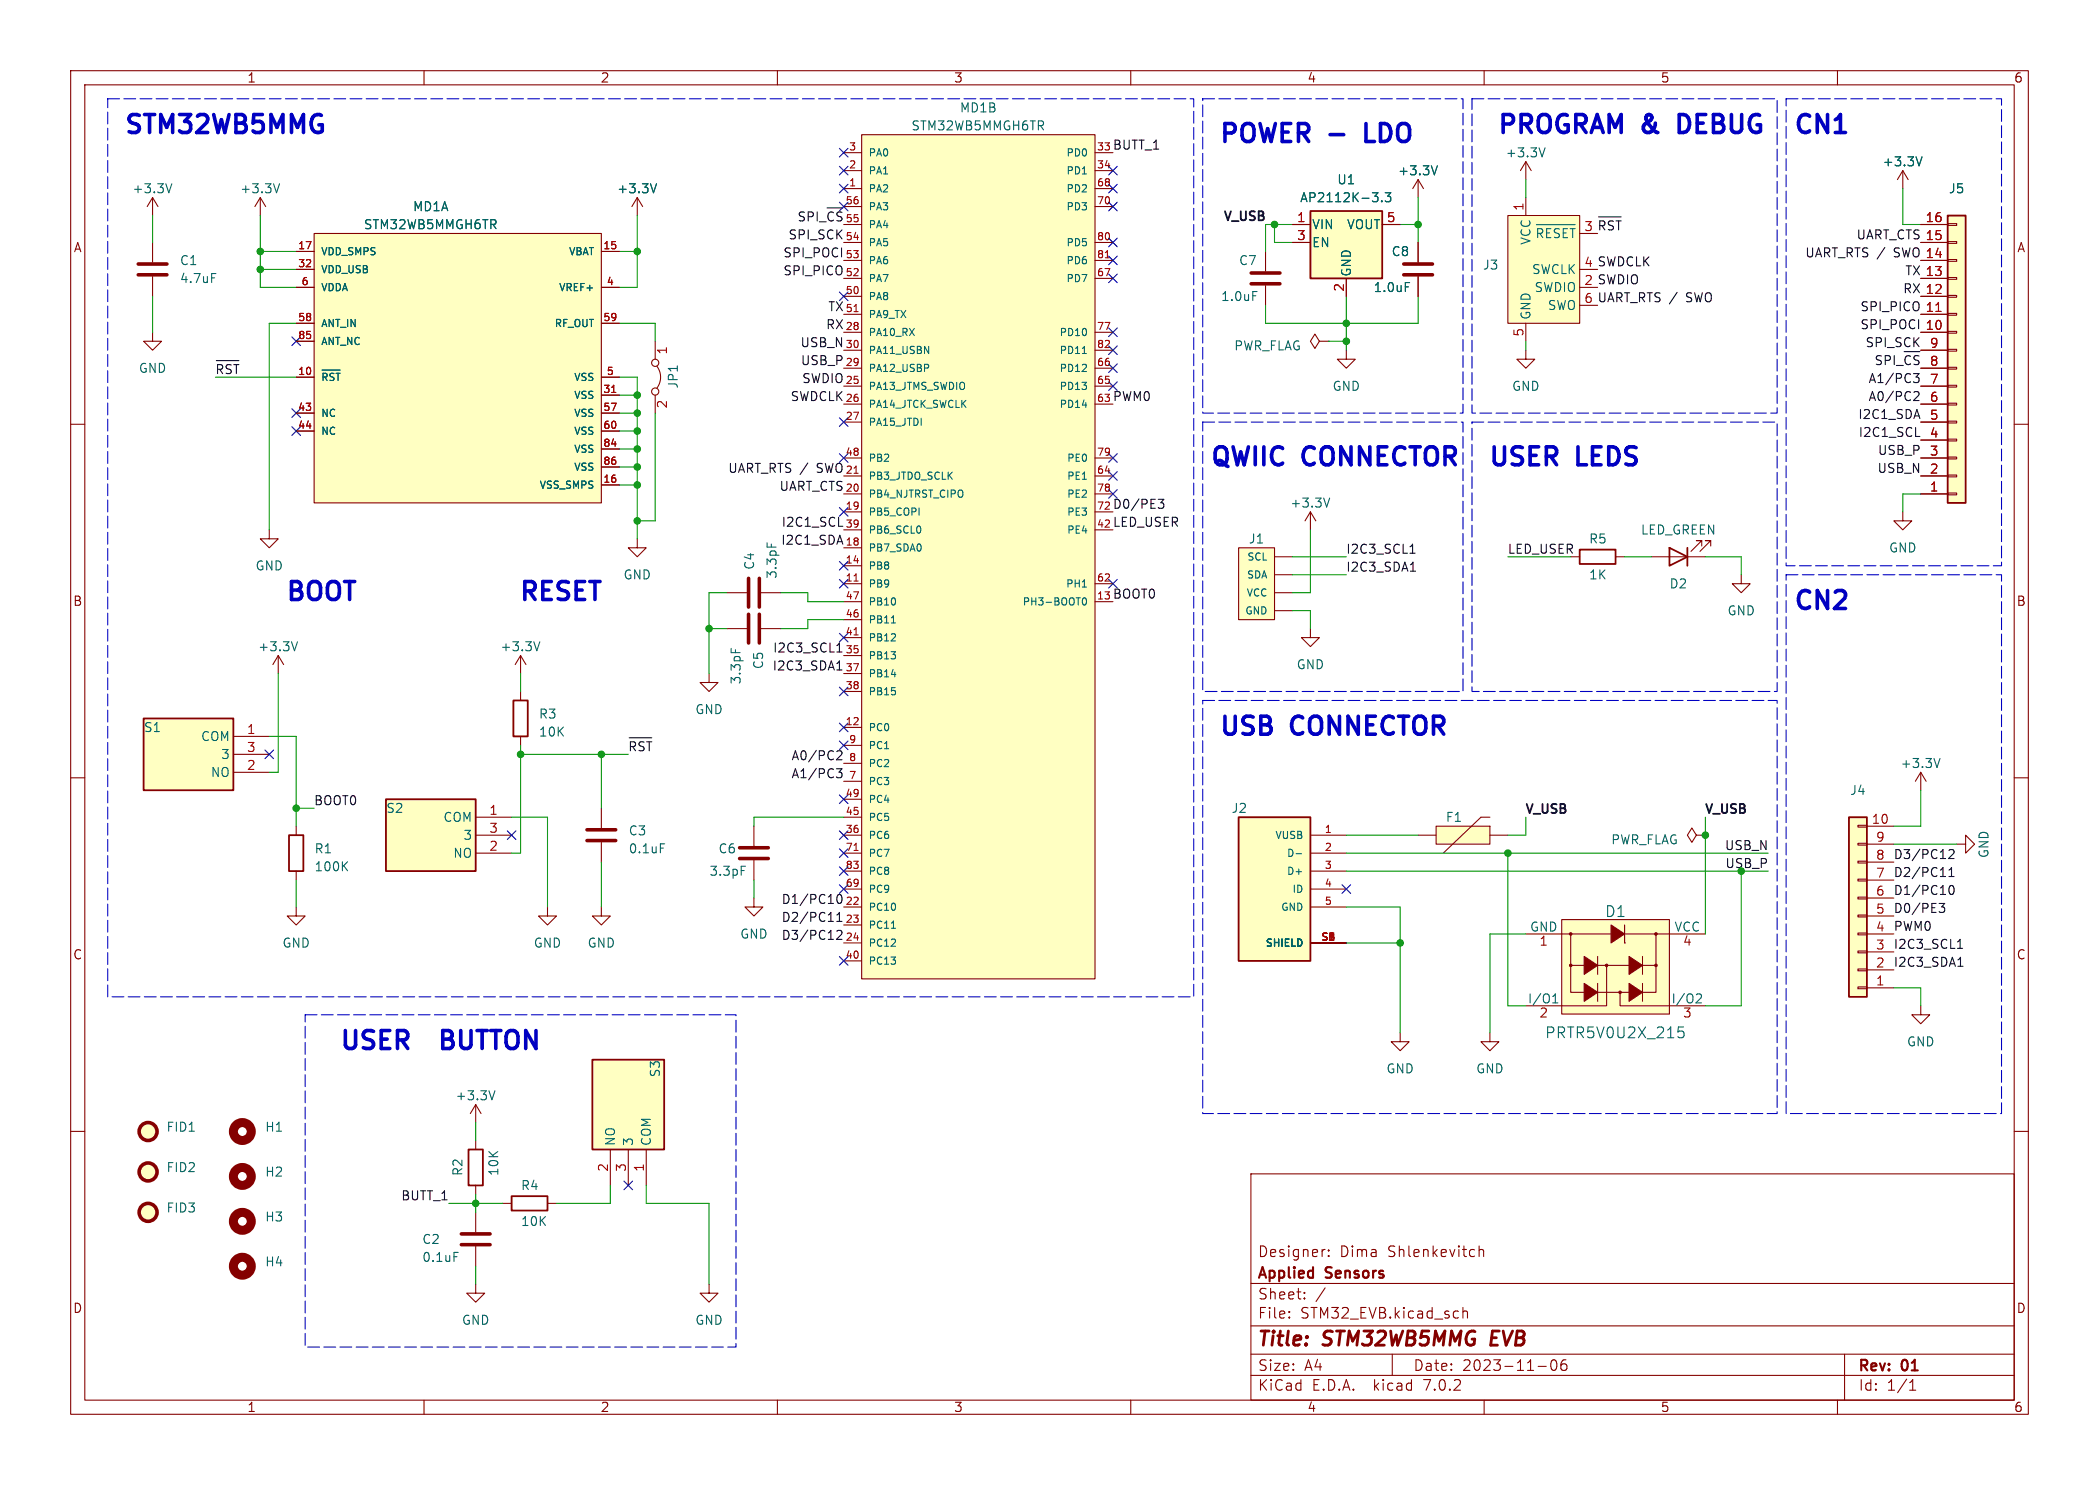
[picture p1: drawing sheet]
<svg xmlns="http://www.w3.org/2000/svg" width="297mm" height="210mm" viewBox="0 0 297 210" stroke-linecap="round" stroke-linejoin="round" font-family="sans-serif">
<g fill="none" stroke="#840000" stroke-width=".15">
<path d="M10 10h277v190h-277zM12 12h273v186h-273zM60 10v2M110 10v2M121.9 19.1h33v119.3h-33zM160 10v2M210 10v2M260 10v2M36.8 27.9l-.7 1.3M36.8 27.9v2.6M36.8 27.9l.8 1.3M41.9 35.6h2.5"/>
<path d="M41.9 38.1h2.5M44.4 33h40.7v38.1h-40.7zM85.1 35.6h2.5M90.2 27.9l-.8 1.3M90.2 27.9v2.6M90.2 27.9l.7 1.3M119.4 26.7h2.5M119.4 24.1h2.5M119.4 21.6h2.5M119.4 39.4h2.5M119.4 36.8h2.5M119.4 34.3h2.5"/>
<path d="M119.4 31.8h2.5M119.4 29.2h2.5M154.9 26.7h2.6M154.9 24.1h2.6M154.9 21.6h2.6M154.9 39.4h2.6M154.9 36.8h2.6M154.9 34.3h2.6M154.9 29.2h2.6M179.1 35.6v2.8M10 60h2M41.9 53.3h2.5"/>
<path d="M41.9 40.6h2.5M41.9 58.4h2.5M41.9 45.7h2.5M41.9 48.3h2.5M85.1 53.3h2.5M85.1 55.9h2.5M85.1 40.6h2.5M85.1 58.4h2.5M85.1 45.7h2.5M92.7 48.3v2.5M92.7 55.9v2.5M93 51.8a2.54 2.54 0 0 1 0 3.1"/>
<path d="M119.4 54.6h2.5M119.4 57.2h2.5M119.4 59.7h2.5M119.4 47h2.5M119.4 52.1h2.5M119.4 49.5h2.5M119.4 41.9h2.5M119.4 44.5h2.5M154.9 54.6h2.6M154.9 57.2h2.6M154.9 47h2.6M154.9 52.1h2.6"/>
<path d="M154.9 49.5h2.6M179.1 40.4v2.8M285 60h2M41.9 61h2.5M85.1 68.6h2.5M85.1 61h2.5M85.1 63.5h2.5M85.1 66h2.5M90.2 76.2v1.3h1.2l-1.2 1.2-1.3-1.2h1.3M119.4 77.5h2.5M119.4 72.4h2.5M119.4 69.9h2.5"/>
<path d="M119.4 67.3h2.5M119.4 74.9h2.5M119.4 64.8h2.5M154.9 72.4h2.6M154.9 69.9h2.6M154.9 67.3h2.6M154.9 74.9h2.6M154.9 64.8h2.6M222.2 78.7h1.3M228.6 78.7h1.3M39.4 92.7l-.8 1.3M39.4 92.7v2.6"/>
<path d="M39.4 92.7l.7 1.3M73.7 92.7l-.8 1.3M73.7 92.7v2.6M73.7 92.7l.7 1.3M100.3 95.3v1.2h1.3l-1.3 1.3-1.2-1.3h1.2M102.9 83.8h2.8M102.9 88.9h2.8M107.7 83.8h2.8M107.7 88.9h2.8M119.4 82.6h2.5M119.4 85.1h2.5M119.4 80h2.5"/>
<path d="M119.4 92.7h2.5M119.4 95.3h2.5M119.4 97.8h2.5M119.4 90.2h2.5M119.4 87.6h2.5M154.9 82.6h2.6M154.9 85.1h2.6M10 110h2M33 104.1h5.1M33 109.2h5.1M33 106.7h5.1M106.7 116.8v2.8"/>
<path d="M119.4 102.9h2.5M119.4 118.1h2.5M119.4 115.6h2.5M119.4 113h2.5M119.4 110.5h2.5M119.4 108h2.5M119.4 105.4h2.5M285 110h2M106.7 127v1.3h1.2l-1.2 1.2-1.3-1.2h1.3M106.7 121.7v2.8M119.4 128.3h2.5M119.4 130.8h2.5"/>
<path d="M119.4 133.4h2.5M119.4 135.9h2.5M119.4 125.7h2.5M119.4 120.7h2.5M119.4 123.2h2.5M10 160h2M285 160h2M86.4 162.6v5M88.9 162.6v5M91.4 162.6v5M177 166h108v32h-108zM187.4 176.7h.1"/>
<path d="M188 177.6h.1l-.1 .1M188 177.6h-.1l.1 .1M188 176.8v.1M188 177.6v.1M188 176.8h.1l-.1 .1M188 176.8h-.1l.1 .1M209.3 176.8a.37 .37 0 0 1 .6 .1v.8M209.3 176.2v1.5M60 198v2M110 198v2M160 198v2M177 194.5h108"/>
<path d="M177 191.5h108M177 187.5h108M177 181.5h108M182.4 186.3h.1l-.1 .1M182.4 185.5h.1l-.1 .1M184.6 183.6v.1M184.6 182.8v.1M197 191.5v3M207 184.9v1.5M207 185.5a.37 .37 0 0 1 .6 .1v.8M210 198v2M217.6 193.2h1.2"/>
<path d="M219.6 192.4a.36 .36 0 0 1 .6 .2 .77 .77 0 0 1-.4 1.2 1 1 0 0 1-.2-1.4zM221.6 192.3a.59 .59 0 0 0-.7 .6v.6l.1 .2 .4 .1 .2-.1 .1-.5-.1-.3h-.5l-.2 .3M260 198v2M261 191.5v6.5M270.2 196.6h.9M270.2 195.5l.4-.4v1.5"/>
<circle cx="92.7" cy="51.3" r=".51"/>
<circle cx="92.7" cy="55.4" r=".51"/>
</g>
<g fill="#ffffc2" stroke="#ffffc2" stroke-width=".14">
<path d="M83.8 149.9h10.2v12.7h-10.2z"/>
<path d="M121.9 19.1h33v119.3h-33z"/>
<path d="M44.4 33h40.7v38.1h-40.7z"/>
<path d="M20.3 101.6h12.7v10.2h-12.7z"/>
</g>
<path d="M223.5 77.7h5.1v2.1h-5.1zM20.3 101.6h12.7v10.2h-12.7zM83.8 149.9h10.2v12.7h-10.2z" fill="none" stroke="#840000" stroke-width=".25"/>
<path d="M177 38.6h4.1M177 40.1h4.1M105.9 81.8v4.1M105.9 86.9v4M107.4 81.8v4.1M107.4 86.9v4M104.6 119.9h4.1M104.6 121.4h4.1" fill="none" stroke="#840000" stroke-width=".51"/>
<g fill="none" stroke="#006464" stroke-width=".15">
<path d="M39.6 26l-.5 1.3M92.9 26l-.4 1.3M153.1 24.6h.6M45.6 52.3h2.5M46.3 53.1l-.1-.3h-.5v1M47.3 52.8h-.4l-.2 .3M47.5 52.8h.6M47.8 52.8v1M153.1 57.3h.7M153.1 50h.6M177.3 41.2h.6M108.5 76.8v.6"/>
<path d="M42.1 90.8l-.4 1.2M76.4 90.8l-.4 1.2M103.5 91.7v.6M126.1 88.1h.6M153.1 83h.6M153.2 84.6l.2-.1a.54 .54 0 0 1 .3 .6 .54 .54 0 0 1-.3 .5l-.2-.1-.1-.3zM104.9 122.5h.6M126.1 131.3h.6"/>
</g>
<path d="M156.4 36.5h.6M86.6 55.5h.5M120.8 44.1h.6M120.8 66.9h.6M120.8 82.2h.6M120.8 89.8h.6M120.8 120.3h.6" fill="none" stroke="#a90000" stroke-width=".15"/>
<path d="M203.2 116.8h7.6v2.6h-7.6z" fill="#ffffc2"/>
<g fill="none" stroke="#840000" stroke-width=".15">
<path d="M21.6 27.9l-.8 1.3M21.6 27.9v2.6M21.6 34.3v2.8M21.6 39.1v2.8M21.6 27.9l.8 1.3M41.9 38.1h2.5M41.9 35.6h2.5M85.1 35.6h2.5M182.9 31.8h2.5M182.9 34.3h2.5M190.5 39.4v2.5M195.6 31.8h2.5"/>
<path d="M200.7 25.4l-.8 1.3M200.7 25.4v2.5M200.7 34.3v2.8M200.7 39.1v2.8M200.7 25.4l.7 1.3M213.4 30.5h10.1v15.2h-10.1zM215.9 22.9v2.5M215.9 27.9v2.6M215.9 22.9l-.8 1.2M215.9 22.9l.8 1.2M223.5 33h2.6M223.5 38.1h2.6"/>
<path d="M269.2 24.1l-.7 1.3M269.2 24.1v2.6M269.2 24.1l.8 1.3M271.8 31.8h3.8M271.8 34.3h3.8M271.8 39.4h3.8M271.8 36.8h3.8M275.6 31.6h1.3v.3h-1.3zM275.6 34.2h1.3v.2h-1.3zM275.6 36.7h1.3v.3h-1.3zM275.6 39.2h1.3v.3h-1.3zM21.6 47v1.3h1.3l-1.3 1.2-1.3-1.2h1.3"/>
<path d="M41.9 40.6h2.5M41.9 53.3h2.5M41.9 58.4h2.5M41.9 45.7h2.5M41.9 48.3h2.5M85.1 40.6h2.5M85.1 53.3h2.5M85.1 55.9h2.5M85.1 58.4h2.5M85.1 45.7h2.5M186.7 48.3l-.6-1.1-.7 1.1 .7 1 .6-1h1.3M188 48.3h.1"/>
<path d="M190.5 49.5v1.3h1.3l-1.3 1.3-1.3-1.3h1.3M215.9 49.5v1.3h1.3l-1.3 1.3-1.3-1.3h1.3M215.9 45.7v2.6M223.5 40.6h2.6M223.5 43.2h2.6M271.8 47h3.8M271.8 44.5h3.8M271.8 41.9h3.8M271.8 59.7h3.8M271.8 57.2h3.8M271.8 54.6h3.8M271.8 52.1h3.8"/>
<path d="M271.8 49.5h3.8M275.6 41.8h1.3v.2h-1.3zM275.6 44.3h1.3v.3h-1.3zM275.6 46.9h1.3v.2h-1.3zM275.6 49.4h1.3v.3h-1.3zM275.6 51.9h1.3v.3h-1.3zM275.6 54.5h1.3v.2h-1.3zM275.6 57h1.3v.3h-1.3zM275.6 59.6h1.3v.2h-1.3zM38.1 74.9v1.3h1.3l-1.3 1.3-1.3-1.3h1.3M41.9 61h2.5M85.1 68.6h2.5"/>
<path d="M85.1 61h2.5M85.1 63.5h2.5M85.1 66h2.5M175.3 77.5h5v10.1h-5zM180.3 78.7h2.6M185.4 72.4l-.7 1.3M185.4 72.4v2.5M185.4 72.4l.8 1.3M233.7 78.7h7.6M240.8 77.2v-.7h-.8h.8l-1.5 1.5M242.1 77.2v-.7h-.8h.8l-1.6 1.5M269.2 72.4v1.3h1.3l-1.3 1.2-1.2-1.2h1.2"/>
<path d="M271.8 69.9h3.8M271.8 67.3h3.8M271.8 64.8h3.8M271.8 62.2h3.8M275.6 62.1h1.3v.3h-1.3zM275.6 64.6h1.3v.3h-1.3zM275.6 67.2h1.3v.2h-1.3zM275.6 69.7h1.3v.3h-1.3zM73.7 97.8v1.3M180.3 86.4h2.6M180.3 83.8h2.6M180.3 81.3h2.6"/>
<path d="M185.4 88.9v1.3h1.3l-1.3 1.2-1.3-1.2h1.3M246.4 81.3v1.3h1.2l-1.2 1.2-1.3-1.2h1.3M41.9 116.8v1.3M67.3 115.6h5.1M67.3 118.1h5.1M73.7 104.1v1.3M85.1 114.3v2.8M85.1 119.1v2.8M185.4 118.1h5.1M200.7 118.1h2.5M203.2 116.8h7.6v2.6h-7.6zM210.8 115.6h-1.3l-5.3 5.1"/>
<path d="M210.8 118.1h2.6M240 118.1l-.6-1-.6 1 .6 1 .6-1h1.3M241.3 118.1h.1M262.9 116.7h1.3v.3h-1.3zM262.9 119.3h1.3v.2h-1.3zM264.2 116.8h3.8M264.2 119.4h3.8M271.8 109.2l-.8 1.3M271.8 109.2v2.6M271.8 109.2l.7 1.3M276.9 119.4h1.2v-1.3l1.3 1.3-1.3 1.3v-1.3M41.9 128.3v1.2h1.3l-1.3 1.3-1.3-1.3h1.3"/>
<path d="M41.9 123.2v1.3M67.3 120.7h5.1M77.5 128.3v1.2h1.2l-1.2 1.3-1.3-1.3h1.3M85.1 128.3v1.2h1.3l-1.3 1.3-1.3-1.3h1.3M185.4 120.7h5.1M185.4 123.2h5.1M185.4 125.7h5.1M185.4 128.3h5.1M185.4 133.4h5.1M215.9 132.1h12.1M221 130h15.2v13.4h-15.2zM222.2 132.1v8.2h2"/>
<path d="M222.2 136.5h2M226.1 135.3v2.5M226.1 139.1v2.5M227.3 136.5v5.7h-11.4M229.9 133.4h.1M229.9 132.1h11.4M229.9 130.8v2.6M232.4 136.5h1.9M232.4 135.3v2.5M232.4 139.1v2.5M234.3 132.1v8.2h-1.9M262.9 121.8h1.3v.2h-1.3z"/>
<path d="M262.9 124.3h1.3v.3h-1.3zM262.9 126.9h1.3v.2h-1.3zM262.9 129.4h1.3v.3h-1.3zM262.9 132h1.3v.2h-1.3zM262.9 134.5h1.3v.2h-1.3zM262.9 137h1.3v.3h-1.3zM262.9 139.6h1.3v.2h-1.3zM264.2 132.1h3.8M264.2 139.7h3.8M264.2 137.2h3.8M264.2 134.6h3.8M264.2 129.5h3.8"/>
<path d="M264.2 127h3.8M264.2 124.5h3.8M264.2 121.9h3.8M67.3 156.2v2.6M67.3 156.2l-.8 1.3M67.3 156.2l.8 1.3M198.1 146.1v1.2h1.3l-1.3 1.3-1.3-1.3h1.3M210.8 146.1v1.2h1.3l-1.3 1.3-1.3-1.3h1.3M226.1 140.3h4.4M229.2 140.3v1.9h12.1M271.8 142.2v1.3h1.2l-1.2 1.3-1.3-1.3h1.3M67.3 161.3v1.3"/>
<path d="M67.3 167.6v1.3M67.3 171.5v2.7M67.3 176.3v2.8M71.1 170.2h1.3M77.5 170.2h1.2M67.3 181.6v1.3h1.3l-1.3 1.3-1.3-1.3h1.3M100.3 181.6v1.3h1.3l-1.3 1.3-1.2-1.3h1.2"/>
</g>
<g fill="none" stroke="#840000" stroke-width=".51">
<path d="M19.6 37.3h4M19.6 38.9h4M198.6 37.3h4.1M198.6 38.9h4.1M83.1 118.9h4M83.1 117.3h4M65.3 174.5h4M65.3 176h4"/>
<circle cx="21" cy="160" r="1.27"/>
<circle cx="21" cy="171.4" r="1.27"/>
<circle cx="21" cy="165.7" r="1.27"/>
</g>
<g fill="none" stroke="#006464" stroke-width=".15">
<path d="M24.3 26l-.4 1.3M29.9 38.7h.7M92.9 26l-.4 1.3M195.5 28.4v.1M196 27.3h.8l-.4 .4 .3 .2v.5l-.2 .1h-.3l-.2-.1M198.9 40h.6M203.4 23.4l-.4 1.3M217.4 31.8h5.5M218.3 32.6l-.2-.3h-.5v1.3M218.6 20.9l-.4 1.3M219.4 32.3h-.6v1.3M220.7 32.4l-.5-.1-.3 .3"/>
<path d="M221.8 32.3h-.6v1.3M222.2 32.3h.7M222.5 32.3v1.3M272 22.2l-.5 1.2M45.6 52.3h2.5M46.3 53.1l-.1-.3h-.5v1M47.3 52.8h-.4l-.2 .3M47.5 52.8h.6M47.8 52.8v1M188.1 70.4l-.4 1.3M93.4 119.3h.7M274.5 107.3l-.4 1.2"/>
<path d="M183.4 120.7h.8M70 154.3l-.4 1.2M219.7 141.8h.7M219.7 140.9l.4-.3v1.2M237.5 145.2h.7M237.6 145.8h.4l.3 .3-.1 .5-.2 .2h-.4M240.2 140.6h.4l.2 .3-.1 .2-.7 .7h.8M64.2 177.1h.6"/>
</g>
<g fill="#ffffc2" stroke="#ffffc2" stroke-width=".14">
<path d="M213.4 30.5h10.1v15.2h-10.1z"/>
<path d="M185.4 29.8h10.2v9.6h-10.2z"/>
<path d="M175.3 115.6h10.1v20.3h-10.1z"/>
<path d="M221 130h15.2v13.4h-15.2z"/>
<path d="M275.6 30.5h2.5v40.6h-2.5z"/>
<path d="M54.6 113h12.7v10.2h-12.7z"/>
<path d="M261.6 115.6h2.6v25.4h-2.6z"/>
<path d="M175.3 77.5h5v10.1h-5z"/>
<circle cx="21" cy="171.4" r="1.27"/>
<circle cx="21" cy="160" r="1.27"/>
<circle cx="21" cy="165.7" r="1.27"/>
</g>
<path d="M185.4 29.8h10.2v9.6h-10.2zM275.6 30.5h2.5v40.6h-2.5zM236.2 77.5l2.6 1.2-2.6 1.3zM238.8 77.5v2.5M72.6 99.1h2.1v5h-2.1zM40.9 118.1h2v5.1h-2zM54.6 113h12.7v10.2h-12.7zM175.3 115.6h10.1v20.3h-10.1zM261.6 115.6h2.6v25.4h-2.6zM66.3 162.6h2v5h-2zM72.4 169.2h5.1v2h-5.1z" fill="none" stroke="#840000" stroke-width=".25"/>
<g fill="#840000" stroke="#840000" stroke-width=".15">
<path d="M226.1 136.5h4.4z"/>
<path d="M224.2 139.1l1.9 1.2-1.9 1.3z"/>
<path d="M224.2 135.3l1.9 1.2-1.9 1.3z"/>
<path d="M228 130.8l1.9 1.3-1.9 1.3z"/>
<path d="M230.5 139.1l1.9 1.2-1.9 1.3z"/>
<path d="M230.5 135.3l1.9 1.2-1.9 1.3z"/>
<circle cx="222.2" cy="136.5" r=".18"/>
<circle cx="222.2" cy="132.1" r=".18"/>
<circle cx="227.3" cy="136.5" r=".18"/>
<circle cx="229.2" cy="140.3" r=".18"/>
<circle cx="234.3" cy="136.5" r=".18"/>
<circle cx="234.3" cy="132.1" r=".18"/>
</g>
<g fill="none" stroke="#840000" stroke-width="1.3">
<circle cx="34.3" cy="172.7" r="1.27"/>
<circle cx="34.3" cy="160" r="1.27"/>
<circle cx="34.3" cy="179.1" r="1.27"/>
<circle cx="34.3" cy="166.4" r="1.27"/>
</g>
<path d="M86.6 55.5h.5M273.9 44h.8" fill="none" stroke="#a90000" stroke-width=".15"/>
<g fill="none" stroke="#0f0f0f" stroke-width=".15">
<path d="M117 29.4h2.3M226.2 30.7h3.2M266.7 35l-1.1 1.6M30.6 51h3.2M270.8 52.8h.7l-.4 .5 .4 .1v.6l-.2 .1-.5-.1M270.9 55.4h.4l.2 .1v.2v.2l-.7 .7h.7M114.3 65.5l-1.1 1.6M118.7 74.4h.6M163.9 70.6h.8l-.4 .5 .3 .1 .1 .4-.3 .3h-.3M199.5 78.2h.7M271.1 61.7h.6M118.4 92.2h.7"/>
<path d="M118.4 94.7h.7M118.7 91.1l.1-.2v1.3M199.6 80.8h.7M89 104.3h3.2M118.4 108.7h.7l-.4 .5 .4 .1v.6l-.2 .1-.5-.1M118.5 106.2h.4l.2 .1v.2v.2l-.7 .7h.7M118.4 131.7l.2-.1h.3l.2 .2M118.4 130.3h.7M118.4 129.4l.4-.4v1.3M119.1 131.9v.2l-.7 .7h.7M119.1 127l-.1-.4-.2-.1a.68 .68 0 0 0-.3 1.1l.2 .2 .3-.1 .1-.4M274.4 127.8h.8l-.5 .4 .4 .2 .1 .4-.3 .2h-.3"/>
<path d="M275.8 120.3l.2-.2h.3l.1 .2 .1 .2-.1 .2-.7 .7h.8M275.8 124h.7M275.8 123l.3-.3v1.3M275.9 125.3l.2-.1a.68 .68 0 0 1 .3 1.2l-.2 .1a.68 .68 0 0 1-.3-1.2zM277 134.1h.7M277 136.7h.8"/>
</g>
<path d="M15.2 14h153.7v127h-153.7v-127M170.2 14h36.8v44.4h-36.8v-44.4M208.3 14h43.2v44.4h-43.2v-44.4M252.7 14h30.5v66h-30.5v-66M170.2 59.7h36.8v38.1h-36.8v-38.1M208.3 59.7h43.2v38.1h-43.2v-38.1M170.2 99.1h81.3v58.4h-81.3v-58.4M252.7 81.3h30.5v76.2h-30.5v-76.2M43.2 143.5h60.9v47h-60.9v-47" fill="none" stroke="#0000c2" stroke-width=".15" stroke-dasharray="1.7 .6"/>
<g fill="none" stroke="#009600" stroke-width=".15">
<path d="M21.6 30.5v3.8M36.8 30.5v10.1h5.1M36.8 35.6h5.1M36.8 38.1h5.1M87.6 35.6h2.6M90.2 30.5v10.1h-2.6M180.3 31.8v2.5h2.6M182.9 31.8h-3.8v3.8M198.1 31.8h2.6M200.7 27.9v6.4M215.9 25.4v2.5M269.2 26.7v5.1h2.6"/>
<path d="M21.6 41.9v5.1M30.5 53.3h11.4M41.9 45.7h-3.8v29.2M87.6 53.3h2.6v22.9M87.6 58.4h2.6M87.6 45.7h5.1v2.6M87.6 55.9h2.6M92.7 58.4v15.3h-2.5M188 48.3h2.5M190.5 41.9v7.6M200.7 41.9v3.8h-21.6v-2.5M215.9 48.3v1.2"/>
<path d="M87.6 63.5h2.6M87.6 66h2.6M87.6 68.6h2.6M87.6 61h2.6M182.9 78.7h7.6M185.4 74.9v8.9h-2.5M213.4 78.7h8.8M229.9 78.7h3.8M241.3 78.7h5.1v2.6M271.8 69.9h-2.6v2.5M39.4 95.3v13.9h-1.3M73.7 95.3v2.5"/>
<path d="M100.3 88.9h2.6M102.9 83.8h-2.6v11.5M110.5 83.8h3.8v1.3h5.1M119.4 87.6h-5.1v1.3h-3.8M182.9 81.3h7.6M182.9 86.4h2.5v2.5M38.1 104.1h3.8v12.7M41.9 114.3h2.5M72.4 115.6h5.1v12.7M73.7 106.7h15.2M73.7 105.4v15.3h-1.3M85.1 106.7v7.6"/>
<path d="M119.4 115.6h-12.7v1.2M190.5 118.1h10.2M215.9 115.6v2.5h-2.5M241.3 115.6v16.5M268 119.4h8.9M271.8 111.8v5h-3.8M41.9 124.5v3.8M85.1 121.9v6.4M106.7 124.5v2.5M190.5 123.2h59.7M190.5 120.7h59.7M190.5 128.3h7.6v17.8"/>
<path d="M190.5 133.4h7.6M213.4 120.7v21.5h2.5M215.9 132.1h-5.1v14M246.4 123.2v19h-5.1M268 139.7h3.8v2.5M67.3 158.8v2.5M63.5 170.2h7.6M67.3 168.9v2.6M67.3 179.1v2.5M86.4 167.6v2.6h-7.7M91.4 167.6v2.6h8.9v11.4"/>
</g>
<g fill="none" stroke="#000084" stroke-width=".15">
<path d="M118.8 23.5l1.2 1.2M118.8 26.1l1.2 1.2M118.8 28.6l1.2 1.2M118.8 21l1.2 1.2M120 23.5l-1.2 1.2M120 26.1l-1.2 1.2M120 28.6l-1.2 1.2M120 21l-1.2 1.2M156.9 23.5l1.2 1.2M156.9 26.1l1.2 1.2M156.9 28.6l1.2 1.2M156.9 33.7l1.2 1.2"/>
<path d="M156.9 38.8l1.2 1.2M156.9 36.2l1.2 1.2M158.1 23.5l-1.2 1.2M158.1 26.1l-1.2 1.2M158.1 28.6l-1.2 1.2M158.1 33.7l-1.2 1.2M158.1 38.8l-1.2 1.2M158.1 36.2l-1.2 1.2M41.3 47.7l1.2 1.2M41.3 57.8l1.2 1.2M42.5 47.7l-1.2 1.2M42.5 57.8l-1.2 1.2"/>
<path d="M118.8 41.3l1.2 1.2M118.8 59.1l1.2 1.2M120 41.3l-1.2 1.2M120 59.1l-1.2 1.2M156.9 48.9l1.2 1.2M156.9 51.5l1.2 1.2M156.9 46.4l1.2 1.2M156.9 54l1.2 1.2M158.1 48.9l-1.2 1.2M158.1 51.5l-1.2 1.2M158.1 46.4l-1.2 1.2M158.1 54l-1.2 1.2"/>
<path d="M41.3 60.4l1.2 1.2M42.5 60.4l-1.2 1.2M118.8 79.4l1.2 1.2M118.8 64.2l1.2 1.2M118.8 71.8l1.2 1.2M120 79.4l-1.2 1.2M120 64.2l-1.2 1.2M120 71.8l-1.2 1.2M156.9 64.2l1.2 1.2M156.9 66.7l1.2 1.2M156.9 69.2l1.2 1.3M158.1 64.2l-1.2 1.2"/>
<path d="M158.1 66.7l-1.2 1.2M158.1 69.2l-1.2 1.3M118.8 97.2l1.2 1.2M118.8 81.9l1.2 1.3M118.8 89.6l1.2 1.2M120 89.6l-1.2 1.2M120 97.2l-1.2 1.2M120 81.9l-1.2 1.3M156.9 81.9l1.2 1.3M158.1 81.9l-1.2 1.3M37.5 106.1l1.2 1.2M38.7 106.1l-1.2 1.2"/>
<path d="M71.8 117.5l1.2 1.2M73 117.5l-1.2 1.2M118.8 104.8l1.2 1.2M118.8 112.4l1.2 1.2M118.8 102.3l1.2 1.2M118.8 117.5l1.2 1.2M120 104.8l-1.2 1.2M120 112.4l-1.2 1.2M120 102.3l-1.2 1.2M120 117.5l-1.2 1.2M118.8 122.6l1.2 1.2M118.8 125.1l1.2 1.2"/>
<path d="M118.8 135.3l1.2 1.2M118.8 120l1.2 1.3M120 122.6l-1.2 1.2M120 125.1l-1.2 1.2M120 135.3l-1.2 1.2M120 120l-1.2 1.3M189.9 125.1l1.2 1.2M191.1 125.1l-1.2 1.2M88.3 167l1.2 1.2M89.5 167l-1.2 1.2"/>
</g>
<g fill="#009600" stroke="#009600" stroke-width=".15">
<circle cx="90.2" cy="73.7" r=".46"/>
<circle cx="85.1" cy="106.7" r=".46"/>
<circle cx="36.8" cy="38.1" r=".46"/>
<circle cx="36.8" cy="35.6" r=".46"/>
<circle cx="90.2" cy="66" r=".46"/>
<circle cx="90.2" cy="63.5" r=".46"/>
<circle cx="90.2" cy="58.4" r=".46"/>
<circle cx="90.2" cy="61" r=".46"/>
<circle cx="90.2" cy="55.9" r=".46"/>
<circle cx="90.2" cy="68.6" r=".46"/>
<circle cx="100.3" cy="88.9" r=".46"/>
<circle cx="90.2" cy="35.6" r=".46"/>
<circle cx="67.3" cy="170.2" r=".46"/>
<circle cx="41.9" cy="114.3" r=".46"/>
<circle cx="73.7" cy="106.7" r=".46"/>
<circle cx="190.5" cy="48.3" r=".46"/>
<circle cx="198.1" cy="133.4" r=".46"/>
<circle cx="241.3" cy="118.1" r=".46"/>
<circle cx="213.4" cy="120.7" r=".46"/>
<circle cx="200.7" cy="31.8" r=".46"/>
<circle cx="190.5" cy="45.7" r=".46"/>
<circle cx="180.3" cy="31.8" r=".46"/>
</g>
<g font-size="3.5" fill="#0000c2">
<text x="17.8" y="19.1">STM32WB5MMG</text>
<text x="172.7" y="20.3">POWER -</text>
<text x="194.2" y="20.3">LDO</text>
<text x="212.1" y="19.1">PROGRAM &amp;</text>
<text x="238.5" y="19.1">DEBUG</text>
<text x="254" y="19.1">CN1</text>
<text x="171.4" y="66">QWIIC</text>
<text x="184.7" y="66">CONNECTOR</text>
<text x="210.8" y="66">USER</text>
<text x="223.4" y="66">LEDS</text>
<text x="40.6" y="85.1">BOOT</text>
<text x="73.7" y="85.1">RESET</text>
<text x="254" y="86.4">CN2</text>
<text x="172.7" y="104.1">USB</text>
<text x="183" y="104.1">CONNECTOR</text>
<text x="48.3" y="148.6">USER</text>
<text x="63.6" y="148.6">BUTTON</text>
</g>
<g font-size="2.8" fill="#840000">
<text x="178" y="190.8">Title:</text>
<text x="187.4" y="190.8">STM32WB5MMG</text>
<text x="211.7" y="190.8">EVB</text>
</g>
<g font-size="2.1" fill="#006464">
<text x="227.1" y="129.9">D1</text>
<text x="218.6" y="147">PRTR5V0U2X_215</text>
</g>
<g font-size="2.1" fill="#840000">
<text x="178" y="177.9">Designer:</text>
<text x="189.6" y="177.9">Dima</text>
<text x="196.4" y="177.9">Shlenkevitch</text>
<text x="178" y="183.9">Sheet:</text>
<text x="178" y="181.1">Applied</text>
<text x="186.2" y="183.9">/</text>
<text x="187.7" y="181.1">Sensors</text>
<text x="178" y="186.6">File:</text>
<text x="184" y="186.6">STM32_EVB.kicad_sch</text>
<text x="178" y="196.8">KiCad</text>
<text x="178" y="194">Size:</text>
<text x="184.6" y="194">A4</text>
<text x="185.7" y="196.8">E.D.A.</text>
<text x="194.4" y="196.8">kicad</text>
<text x="200" y="194">Date:</text>
<text x="201.5" y="196.8">7.0.2</text>
<text x="206.9" y="194">2023-11-06</text>
<text x="263" y="194.2">Rev:</text>
<text x="263" y="196.8">Id:</text>
<text x="267" y="196.8">1/1</text>
<text x="269.2" y="194.2">01</text>
</g>
<g font-size="1.8" fill="#840000">
<text x="35" y="11.8">1</text>
<text x="85" y="11.8">2</text>
<text x="135" y="11.8">3</text>
<text x="185" y="11.8">4</text>
<text x="235" y="11.8">5</text>
<text x="285" y="11.8">6</text>
<text x="10.4" y="35.8">A</text>
<text x="285.4" y="35.8">A</text>
<text x="10.3" y="85.8">B</text>
<text x="285.3" y="85.8">B</text>
<text x="10.3" y="135.8">C</text>
<text x="285.3" y="135.8">C</text>
<text x="10.3" y="185.8">D</text>
<text x="285.3" y="185.8">D</text>
<text x="35" y="199.8">1</text>
<text x="85" y="199.8">2</text>
<text x="135" y="199.8">3</text>
<text x="185" y="199.8">4</text>
<text x="235" y="199.8">5</text>
<text x="285" y="199.8">6</text>
</g>
<g font-size="1.8" fill="#006464">
<text x="135.8" y="16.1">MD1B</text>
<text x="128.9" y="18.6">STM32WB5MMGH6TR</text>
<text x="213" y="22.4">+3.3V</text>
<text x="266.3" y="23.7">+3.3V</text>
<text x="18.7" y="27.5">+3.3V</text>
<text x="33.9" y="27.5">+3.3V</text>
<text x="87.3" y="27.5">+3.3V</text>
<text x="183.9" y="28.8">AP2112K-3.3</text>
<text x="189.2" y="26.2">U1</text>
<text x="197.8" y="25">+3.3V</text>
<text x="275.7" y="27.5">J5</text>
<text x="51.4" y="32.6">STM32WB5MMGH6TR</text>
<text x="58.4" y="30">MD1A</text>
<text x="185.7" y="32.6">VIN</text>
<text x="185.7" y="35.1">EN</text>
<text x="190.5" y="32.6">VOUT</text>
<text x="216.7" y="34.7" transform="rotate(-90 216.7 34.7)">VCC</text>
<text x="217.1" y="34.5">~{RESET}</text>
<text x="25.4" y="37.7">C1</text>
<text x="25.4" y="40.2">4.7uF</text>
<text x="175.3" y="37.7">C7</text>
<text x="191.3" y="39.1" transform="rotate(-90 191.3 39.1)">GND</text>
<text x="194.3" y="41.5">1.0uF</text>
<text x="196.9" y="36.4">C8</text>
<text x="209.8" y="38.3">J3</text>
<text x="216.7" y="38.9">SWCLK</text>
<text x="217" y="41.5">SWDIO</text>
<text x="172.7" y="42.7">1.0uF</text>
<text x="216.7" y="45.2" transform="rotate(-90 216.7 45.2)">GND</text>
<text x="218.9" y="44">SWO</text>
<text x="19.6" y="52.9">GND</text>
<text x="174.6" y="49.7">PWR_FLAG</text>
<text x="96.1" y="55" transform="rotate(-90 96.1 55)">JP1</text>
<text x="188.5" y="55.4">GND</text>
<text x="213.9" y="55.4">GND</text>
<text x="182.5" y="71.9">+3.3V</text>
<text x="176.6" y="77">J1</text>
<text x="224.8" y="77">R5</text>
<text x="232.1" y="75.8">LED_GREEN</text>
<text x="36.1" y="80.8">GND</text>
<text x="88.2" y="82.1">GND</text>
<text x="106.9" y="80.6" transform="rotate(-90 106.9 80.6)">C4</text>
<text x="110" y="81.9" transform="rotate(-90 110 81.9)">3.3pF</text>
<text x="224.8" y="82.1">1K</text>
<text x="236.2" y="83.4">D2</text>
<text x="267.2" y="78.3">GND</text>
<text x="244.4" y="87.2">GND</text>
<text x="36.5" y="92.3">+3.3V</text>
<text x="70.8" y="92.3">+3.3V</text>
<text x="108.1" y="94.7" transform="rotate(-90 108.1 94.7)">C5</text>
<text x="183.4" y="94.8">GND</text>
<text x="76.2" y="101.8">R3</text>
<text x="98.3" y="101.2">GND</text>
<text x="105" y="96.8" transform="rotate(-90 105 96.8)">3.3pF</text>
<text x="20.3" y="103.7">S1</text>
<text x="28.3" y="105">COM</text>
<text x="31.2" y="107.5">3</text>
<text x="76.2" y="104.3">10K</text>
<text x="29.7" y="110">NO</text>
<text x="261.7" y="112.6">J4</text>
<text x="268.9" y="108.8">+3.3V</text>
<text x="54.6" y="115.1">S2</text>
<text x="62.6" y="116.4">COM</text>
<text x="65.5" y="118.9">3</text>
<text x="88.9" y="118.3">C3</text>
<text x="174.2" y="115.1">J2</text>
<text x="204.5" y="116.4">F1</text>
<text x="227.9" y="119.6">PWR_FLAG</text>
<text x="44.5" y="120.8">R1</text>
<text x="44.5" y="123.4">100K</text>
<text x="64" y="121.5">NO</text>
<text x="88.9" y="120.8">0.1uF</text>
<text x="100.3" y="124">3.3pF</text>
<text x="101.6" y="120.8">C6</text>
<text x="281.5" y="121.4" transform="rotate(-90 281.5 121.4)">GND</text>
<text x="216.4" y="131.8">GND</text>
<text x="236.9" y="131.8">VCC</text>
<text x="39.9" y="134.2">GND</text>
<text x="75.5" y="134.2">GND</text>
<text x="83.1" y="134.2">GND</text>
<text x="104.7" y="132.9">GND</text>
<text x="216.1" y="142">I/O1</text>
<text x="236.5" y="142">I/O2</text>
<text x="269.8" y="148.1">GND</text>
<text x="64.4" y="155.8">+3.3V</text>
<text x="93.5" y="152.4" transform="rotate(-90 93.5 152.4)">S3</text>
<text x="196.1" y="152">GND</text>
<text x="208.8" y="152">GND</text>
<text x="23.5" y="160.2">FID1</text>
<text x="37.5" y="160.2">H1</text>
<text x="23.5" y="165.9">FID2</text>
<text x="37.5" y="166.6">H2</text>
<text x="65.6" y="166.4" transform="rotate(-90 65.6 166.4)">R2</text>
<text x="70.7" y="166.4" transform="rotate(-90 70.7 166.4)">10K</text>
<text x="87.2" y="162.1" transform="rotate(-90 87.2 162.1)">NO</text>
<text x="89.7" y="162.1" transform="rotate(-90 89.7 162.1)">3</text>
<text x="92.3" y="162.1" transform="rotate(-90 92.3 162.1)">COM</text>
<text x="23.5" y="171.6">FID3</text>
<text x="37.5" y="172.9">H3</text>
<text x="73.7" y="168.5">R4</text>
<text x="73.7" y="173.5">10K</text>
<text x="37.5" y="179.3">H4</text>
<text x="59.7" y="176.1">C2</text>
<text x="59.7" y="178.6">0.1uF</text>
<text x="65.3" y="187.5">GND</text>
<text x="98.3" y="187.5">GND</text>
</g>
<g font-size="1.8" fill="#0f0f0f">
<text x="157.5" y="21.2">BUTT_1</text>
<text x="111.5" y="33.9">SPI_SCK</text>
<text x="112.7" y="31.4">SPI_~{CS}</text>
<text x="172.8" y="31.3">V_USB</text>
<text x="224.1" y="32.8">3 ~{RST}</text>
<text x="262.6" y="33.9">UART_CTS 15</text>
<text x="110.7" y="36.5">SPI_POCI</text>
<text x="110.7" y="39">SPI_PICO</text>
<text x="224.1" y="40.4">2 SWDIO</text>
<text x="224.1" y="37.8">4 SWDCLK</text>
<text x="255.3" y="36.5">UART_RTS /</text>
<text x="267.9" y="36.5">SWO14</text>
<text x="269.2" y="41.6">RX 12</text>
<text x="269.5" y="39">TX 13</text>
<text x="116.8" y="46.6">RX</text>
<text x="117.1" y="44.1">TX</text>
<text x="224.1" y="42.9">6 UART_RTS /</text>
<text x="238.7" y="42.8">SWO</text>
<text x="263.1" y="46.6">SPI_POCI 10</text>
<text x="263.1" y="44.1">SPI_PICO 11</text>
<text x="30.5" y="53">~{RST}</text>
<text x="113.1" y="49.2">USB_N</text>
<text x="113.2" y="51.7">USB_P</text>
<text x="263.9" y="49.2">SPI_SCK</text>
<text x="265.1" y="51.7">SPI_~{CS}8</text>
<text x="111.8" y="56.8">SWDCLK</text>
<text x="113.4" y="54.3">SWDIO</text>
<text x="157.5" y="56.8">PWM0</text>
<text x="262.8" y="59.3">I2C1_SDA</text>
<text x="264.3" y="56.8">A0/PC2</text>
<text x="264.3" y="54.3">A1/PC3</text>
<text x="262.9" y="61.9">I2C1_SCL</text>
<text x="265.6" y="64.4">USB_P</text>
<text x="102.9" y="67">UART_RTS /</text>
<text x="110.2" y="69.5">UART_CTS</text>
<text x="115.5" y="67">SWO</text>
<text x="265.5" y="67">USB_N</text>
<text x="110.4" y="77.1">I2C1_SDA</text>
<text x="110.5" y="74.6">I2C1_SCL</text>
<text x="157.5" y="74.6">LED_USER</text>
<text x="157.5" y="72">D0/PE3</text>
<text x="190.5" y="78.4">I2C3_SCL1</text>
<text x="190.5" y="80.9">I2C3_SDA1</text>
<text x="213.4" y="78.4">LED_USER</text>
<text x="157.5" y="84.7">BOOT0</text>
<text x="109.2" y="94.9">I2C3_SDA1</text>
<text x="109.3" y="92.4">I2C3_SCL1</text>
<text x="88.9" y="106.3">~{RST}</text>
<text x="111.9" y="107.6">A0/PC2</text>
<text x="44.4" y="114">BOOT0</text>
<text x="111.9" y="110.1">A1/PC3</text>
<text x="215.9" y="115.1">V_USB</text>
<text x="241.3" y="115.1">V_USB</text>
<text x="244" y="120.3">USB_N</text>
<text x="268" y="121.6">D3/PC12</text>
<text x="268" y="124.1">D2/PC11</text>
<text x="110.5" y="130.5">D2/PC11</text>
<text x="110.5" y="127.9">D1/PC10</text>
<text x="268" y="126.7">D1/PC10</text>
<text x="268" y="131.7">PWM0</text>
<text x="268" y="129.2">D0/PE3</text>
<text x="110.5" y="133">D3/PC12</text>
<text x="268" y="136.8">I2C3_SDA1</text>
<text x="268" y="134.3">I2C3_SCL1</text>
<text x="56.7" y="169.8">BUTT_1</text>
</g>
<g font-size="1.8" fill="#a90000">
<text x="215.6" y="29.9" transform="rotate(-90 215.6 29.9)">1</text>
<text x="183.5" y="31.5">1</text>
<text x="183.5" y="34">3</text>
<text x="196.2" y="31.5">5</text>
<text x="272.4" y="31.5">16</text>
<text x="272.4" y="34">15</text>
<text x="190.2" y="41.3" transform="rotate(-90 190.2 41.3)">2</text>
<text x="272.4" y="41.7">12</text>
<text x="272.4" y="39.1">13</text>
<text x="272.4" y="36.6">14</text>
<text x="215.6" y="47.7" transform="rotate(-90 215.6 47.7)">5</text>
<text x="272.4" y="46.7">10</text>
<text x="272.4" y="44.2">11</text>
<text x="94.6" y="50.2" transform="rotate(-90 94.6 50.2)">1</text>
<text x="273" y="49.3">9</text>
<text x="273" y="51.8">8</text>
<text x="94.6" y="57.8" transform="rotate(-90 94.6 57.8)">2</text>
<text x="273" y="59.4">5</text>
<text x="273" y="56.9">6</text>
<text x="273" y="54.4">7</text>
<text x="273" y="64.5">3</text>
<text x="273" y="62">4</text>
<text x="273" y="69.6">1</text>
<text x="273" y="67.1">2</text>
<text x="34.9" y="103.9">1</text>
<text x="34.9" y="106.4">3</text>
<text x="34.9" y="109">2</text>
<text x="69.2" y="115.3">1</text>
<text x="69.2" y="117.9">3</text>
<text x="264.8" y="116.6">10</text>
<text x="265.4" y="119.1">9</text>
<text x="69.2" y="120.4">2</text>
<text x="265.4" y="124.2">7</text>
<text x="265.4" y="121.7">8</text>
<text x="265.4" y="131.8">4</text>
<text x="265.4" y="129.3">5</text>
<text x="265.4" y="126.7">6</text>
<text x="217.8" y="134">1</text>
<text x="238.1" y="134">4</text>
<text x="265.4" y="136.9">2</text>
<text x="265.4" y="134.4">3</text>
<text x="265.4" y="139.4">1</text>
<text x="217.8" y="144.1">2</text>
<text x="238.1" y="144.1">3</text>
<text x="86.1" y="165.8" transform="rotate(-90 86.1 165.8)">2</text>
<text x="88.6" y="165.8" transform="rotate(-90 88.6 165.8)">3</text>
<text x="91.2" y="165.8" transform="rotate(-90 91.2 165.8)">1</text>
</g>
<text font-size="1.8" fill="#009600" x="244" y="122.8">USB_P</text>
<g font-size="1.4" fill="#a90000">
<text x="120.1" y="23.9">2</text>
<text x="120.1" y="21.3">3</text>
<text x="155.2" y="21.3">33</text>
<text x="155.2" y="23.9">34</text>
<text x="119.6" y="29">56</text>
<text x="120.1" y="26.4">1</text>
<text x="155.2" y="26.4">68</text>
<text x="155.2" y="29">70</text>
<text x="42.1" y="35.3">17</text>
<text x="85.3" y="35.3">15</text>
<text x="119.6" y="34">54</text>
<text x="119.6" y="31.5">55</text>
<text x="155.2" y="34">80</text>
<text x="42.1" y="37.8">32</text>
<text x="42.6" y="40.4">6</text>
<text x="85.8" y="40.4">4</text>
<text x="119.6" y="41.7">50</text>
<text x="119.6" y="39.1">52</text>
<text x="119.6" y="36.6">53</text>
<text x="155.2" y="39.1">67</text>
<text x="155.2" y="36.6">81</text>
<text x="42.1" y="45.5">58</text>
<text x="85.3" y="45.5">59</text>
<text x="119.6" y="46.7">28</text>
<text x="119.6" y="44.2">51</text>
<text x="155.2" y="46.7">77</text>
<text x="42.1" y="53.1">10</text>
<text x="42.1" y="48">85</text>
<text x="85.8" y="53.1">5</text>
<text x="119.6" y="49.3">30</text>
<text x="155.2" y="51.8">66</text>
<text x="155.2" y="49.3">82</text>
<text x="42.1" y="58.2">43</text>
<text x="85.3" y="55.6">31</text>
<text x="85.3" y="58.2">57</text>
<text x="119.6" y="56.9">26</text>
<text x="119.6" y="59.4">27</text>
<text x="155.2" y="56.9">63</text>
<text x="155.2" y="54.4">65</text>
<text x="42.1" y="60.7">44</text>
<text x="85.3" y="60.7">60</text>
<text x="85.3" y="63.2">84</text>
<text x="85.3" y="65.8">86</text>
<text x="119.6" y="64.5">48</text>
<text x="155.2" y="64.5">79</text>
<text x="85.3" y="68.3">16</text>
<text x="155.2" y="67.1">64</text>
<text x="155.2" y="69.6">78</text>
<text x="119.6" y="77.2">18</text>
<text x="119.6" y="72.1">19</text>
<text x="119.6" y="74.7">39</text>
<text x="155.2" y="74.7">42</text>
<text x="155.2" y="72.1">72</text>
<text x="119.6" y="82.3">11</text>
<text x="119.6" y="79.8">14</text>
<text x="155.2" y="82.3">62</text>
<text x="119.6" y="89.9">41</text>
<text x="119.6" y="87.4">46</text>
<text x="119.6" y="84.8">47</text>
<text x="155.2" y="84.8">13</text>
<text x="119.6" y="92.5">35</text>
<text x="119.6" y="95">37</text>
<text x="119.6" y="97.5">38</text>
<text x="119.6" y="102.6">12</text>
<text x="120.1" y="107.7">8</text>
<text x="120.1" y="105.2">9</text>
<text x="119.6" y="112.8">49</text>
<text x="120.1" y="110.2">7</text>
<text x="119.6" y="117.9">36</text>
<text x="119.6" y="115.3">45</text>
<text x="187.4" y="117.9">1</text>
<text x="119.6" y="125.5">69</text>
<text x="119.6" y="120.4">71</text>
<text x="119.6" y="122.9">83</text>
<text x="187.4" y="120.4">2</text>
<text x="187.4" y="122.9">3</text>
<text x="187.4" y="125.5">4</text>
<text x="119.6" y="130.6">23</text>
<text x="187.4" y="128">5</text>
<text x="119.6" y="135.6">40</text>
<text x="186.9" y="133.1">S1</text>
<text x="187.8" y="133.1">2</text>
</g>
<g font-size="1.4" fill="#006464">
<text x="122.9" y="22.3">PA0</text>
<text x="150.7" y="22.3">PD0</text>
<text x="122.9" y="27.4">PA2</text>
<text x="122.9" y="24.8">PA1</text>
<text x="122.9" y="29.9">PA3</text>
<text x="150.7" y="24.8">PD1</text>
<text x="150.7" y="27.4">PD2</text>
<text x="150.7" y="29.9">PD3</text>
<text x="122.9" y="35">PA5</text>
<text x="122.9" y="32.4">PA4</text>
<text x="150.7" y="35">PD5</text>
<text x="45.5" y="36.3">VDD_SMPS</text>
<text x="45.5" y="38.8">VDD_USB</text>
<text x="45.5" y="41.3">VDDA</text>
<text x="79" y="41.3">VREF+</text>
<text x="80.4" y="36.3">VBAT</text>
<text x="122.9" y="40.1">PA7</text>
<text x="122.9" y="37.5">PA6</text>
<text x="150.7" y="40.1">PD7</text>
<text x="150.7" y="37.5">PD6</text>
<text x="45.5" y="46.4">ANT_IN</text>
<text x="78.3" y="46.4">RF_OUT</text>
<text x="122.9" y="47.7">PA10_RX</text>
<text x="122.9" y="42.6">PA8</text>
<text x="122.9" y="45.1">PA9_TX</text>
<text x="149.8" y="47.7">PD10</text>
<text x="45.5" y="49">ANT_NC</text>
<text x="122.9" y="52.8">PA12_USBP</text>
<text x="122.9" y="50.2">PA11_USBN</text>
<text x="149.8" y="52.8">PD12</text>
<text x="149.8" y="50.2">PD11</text>
<text x="45.5" y="54.5">~{RST}</text>
<text x="45.5" y="59.1">NC</text>
<text x="81.1" y="56.6">VSS</text>
<text x="81.1" y="54">VSS</text>
<text x="81.1" y="59.1">VSS</text>
<text x="122.9" y="55.3">PA13_JTMS_SWDIO</text>
<text x="122.9" y="57.8">PA14_JTCK_SWCLK</text>
<text x="149.8" y="57.8">PD14</text>
<text x="149.8" y="55.3">PD13</text>
<text x="45.5" y="61.7">NC</text>
<text x="81.1" y="61.7">VSS</text>
<text x="81.1" y="64.2">VSS</text>
<text x="122.9" y="60.4">PA15_JTDI</text>
<text x="122.9" y="65.5">PB2</text>
<text x="150.8" y="65.5">PE0</text>
<text x="76.2" y="69.3">VSS_SMPS</text>
<text x="81.1" y="66.7">VSS</text>
<text x="122.9" y="70.5">PB4_NJTRST_CIPO</text>
<text x="122.9" y="68">PB3_JTDO_SCLK</text>
<text x="150.8" y="68">PE1</text>
<text x="150.8" y="70.5">PE2</text>
<text x="122.9" y="73.1">PB5_COPI</text>
<text x="122.9" y="75.6">PB6_SCL0</text>
<text x="150.8" y="75.6">PE4</text>
<text x="150.8" y="73.1">PE3</text>
<text x="122.9" y="83.2">PB9</text>
<text x="122.9" y="80.7">PB8</text>
<text x="122.9" y="78.2">PB7_SDA0</text>
<text x="150.7" y="83.2">PH1</text>
<text x="176.3" y="82">SDA</text>
<text x="176.3" y="79.4">SCL</text>
<text x="122.9" y="88.3">PB11</text>
<text x="122.9" y="85.8">PB10</text>
<text x="144.6" y="85.8">PH3-BOOT0</text>
<text x="176" y="87.1">GND</text>
<text x="176.2" y="84.5">VCC</text>
<text x="122.9" y="93.4">PB13</text>
<text x="122.9" y="95.9">PB14</text>
<text x="122.9" y="90.9">PB12</text>
<text x="122.9" y="98.5">PB15</text>
<text x="122.9" y="103.6">PC0</text>
<text x="122.9" y="106.1">PC1</text>
<text x="122.9" y="113.7">PC4</text>
<text x="122.9" y="111.2">PC3</text>
<text x="122.9" y="108.6">PC2</text>
<text x="122.9" y="118.8">PC6</text>
<text x="122.9" y="116.3">PC5</text>
<text x="180.3" y="118.8">VUSB</text>
<text x="122.9" y="121.3">PC7</text>
<text x="122.9" y="123.9">PC8</text>
<text x="182" y="121.3">D-</text>
<text x="182" y="123.9">D+</text>
<text x="122.9" y="129">PC10</text>
<text x="122.9" y="131.5">PC11</text>
<text x="122.9" y="126.4">PC9</text>
<text x="181.1" y="129">GND</text>
<text x="182.7" y="126.4">ID</text>
<text x="122.9" y="134">PC12</text>
<text x="122.9" y="136.6">PC13</text>
<text x="179" y="134">SHIELD</text>
</g>
<g font-size="1.4" fill="#0f0f0f">
<text x="119.6" y="51.8">29</text>
<text x="119.6" y="54.4">25</text>
<text x="119.6" y="69.6">20</text>
<text x="119.6" y="67.1">21</text>
<text x="119.6" y="128">22</text>
<text x="119.6" y="133.1">24</text>
</g>
</svg>
